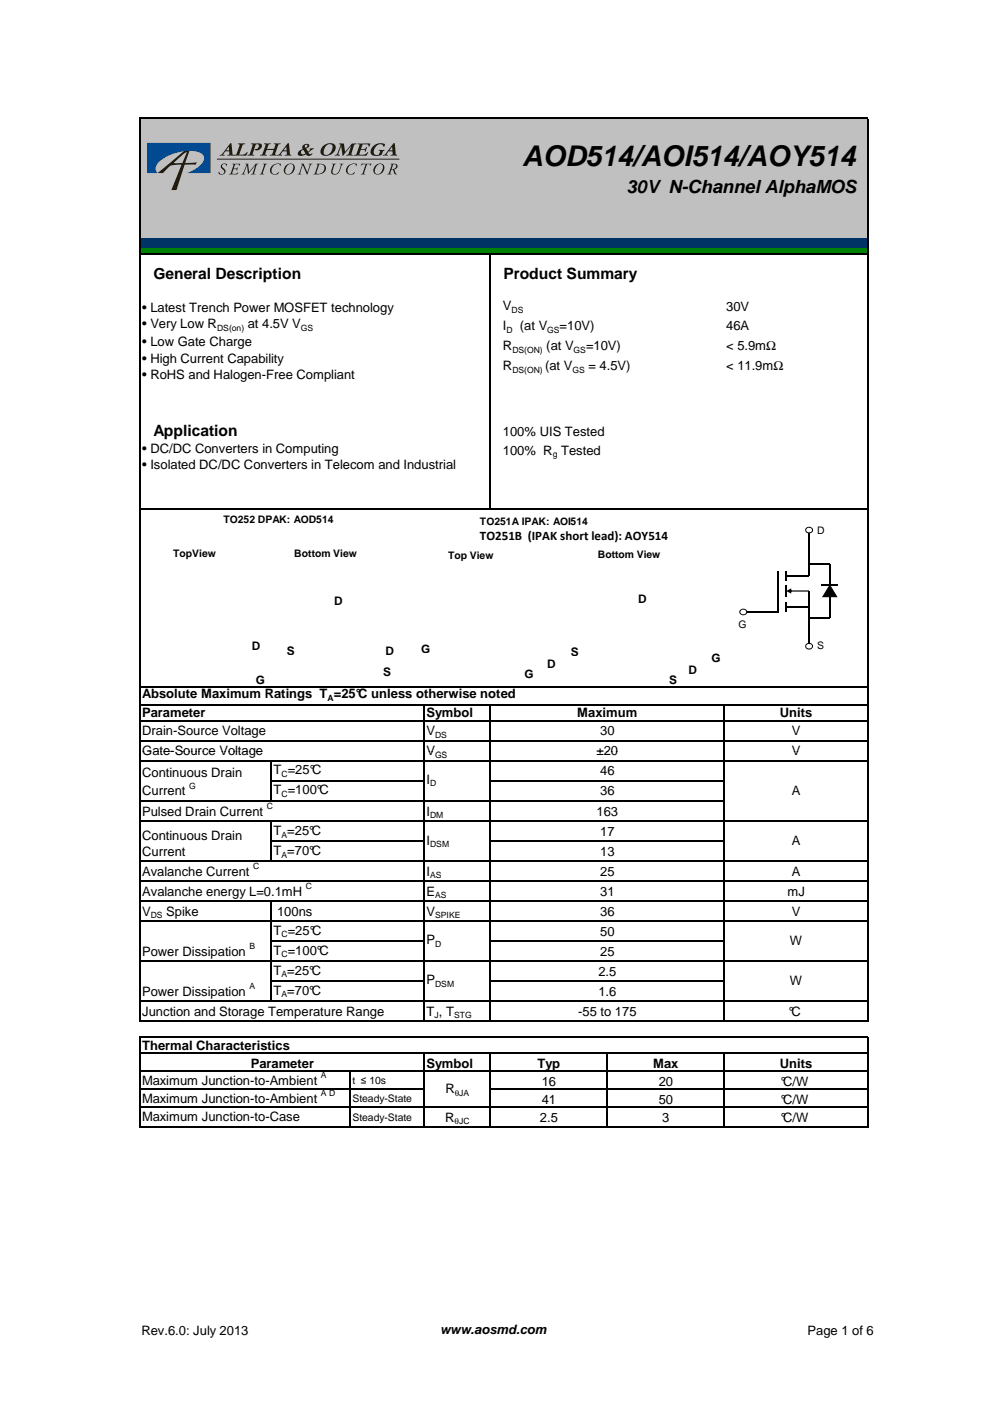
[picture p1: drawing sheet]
<svg xmlns="http://www.w3.org/2000/svg" width="210mm" height="297mm" viewBox="0 0 210 297" stroke-linecap="round" stroke-linejoin="round" font-family="sans-serif">
<path d="M29.8 25.2h154.2v25.3h-154.2z" fill="#c0c0c0"/>
<path d="M29.8 50.5h154.2v2.2h-154.2z" fill="#003365"/>
<path d="M29.8 52.7h154.2v1.2h-154.2z" fill="#008000"/>
<g fill="none" stroke="#000" stroke-width=".25">
<path d="M29.6 25v134.3M29.8 25.1h154.3M183.9 25.2v134.1M29.8 53.8h154.3M103.8 54v54M29.8 107.9h154.3M29.8 145.6h154.3M29.8 149.4h154.3M29.8 152.8h154.3M29.8 157.1h154.3M89.9 149.5v9.8M103.8 149.5v9.8"/>
<path d="M153.5 149.5v9.8"/>
</g>
<g fill="#251a05">
<path d="M50.5 30.4h1.5l-.5 .3-.8 2a1.58 1.58 0 0 0 1.8-.4 .57 .57 0 0 1-.5 .7h-2.4v-.2l.5-.1 .7-1.9-.3-.3z"/>
<path d="M53.3 30.4h1.2a.7 .7 0 0 1 1 .3 .7 .7 0 0 1-.4 1 .72 .72 0 0 1-1.1 0l.1-.1a.61 .61 0 0 0 .7-.3 .61 .61 0 0 0-.1-.7l-.5 .1-.6 1.9-.1 .2h.4v.2h-1.4l.4-.3 .3-.8 .4-1.2-.4-.2z"/>
<path d="M56 30.4h1.4l-.4 .2-.4 1h1h.5l.3-1-.4-.1 .1-.1h1.4l-.5 .2-.1 .3-.6 1.8 .3 .2v.1l-1.4-.1a.73 .73 0 0 0 .7-.8l.1-.3h-1.5l-.3 1 .4 .1-.1 .1h-1.4l.5-.2 .2-.5 .5-1.6-.3-.2z"/>
<path d="M71.9 30.4h1l.3 1.8 1-1.3a1.18 1.18 0 0 1 1.4-.4l-.5 .3-.6 1.9 .3 .2v.1h-1.4v-.1a.68 .68 0 0 0 .7-.8l.3-1.2-1.6 2.1h-.2l-.3-2-.6 1.6 .4 .3-.1 .1h-1.1l.6-.3 .6-1.7 .1-.3-.3-.1z"/>
<path d="M75.9 30.4h2.6l-.2 .7-.1-.1a.74 .74 0 0 0-.7-.5 .74 .74 0 0 0-.8 .5l-.1 .6a.79 .79 0 0 0 1.1-.4h.1l-.3 1h-.2l.1-.3a.64 .64 0 0 0-.9-.1l-.3 .9a1.57 1.57 0 0 0 1.9-.4 .84 .84 0 0 1-1.3 .7h-1.8v-.1a.45 .45 0 0 0 .6-.4l.6-1.9h-.4z"/>
<path d="M79.1 31a1.93 1.93 0 0 1 2.5-.3l-.2 .4a.97 .97 0 0 0-1-.6 .97 .97 0 0 0-.8 .7 .96 .96 0 0 0 .1 1.6 .66 .66 0 0 0 .7-.1 .66 .66 0 0 0 .1-.7l-.2-.1v-.1h1.2l-.2 .2a1.27 1.27 0 0 1-1.8 1 1.02 1.02 0 0 1-1-.7 1.02 1.02 0 0 1 .5-1.2z"/>
<path d="M47 34.8l.6-.1 .5 .1-.1 .4-.2-.4h-.5a.62 .62 0 0 0 .3 1.1 .79 .79 0 0 1-.2 1.1 .79 .79 0 0 1-1.1-.2l.1-.4a.53 .53 0 0 0 .7 .5 .53 .53 0 0 0 .3-.9l-.2-.1a.65 .65 0 0 1-.2-1.1z"/>
<path d="M49.3 34.7h1.6l-.2 .5a.57 .57 0 0 0-.9-.3l-.2 .7a.68 .68 0 0 0 .9-.1l-.3 .7a.42 .42 0 0 0-.3-.4 .42 .42 0 0 0-.4 .2l-.3 .7 .1 .1a1.21 1.21 0 0 0 1.2-.3v.2a.85 .85 0 0 1-1.1 .3l-.9-.1h.3l.2-.4 .5-1.5z"/>
<path d="M52 34.7h.6l.2 1.7 1-1.2a.68 .68 0 0 1 1-.5l-.4 .3-.4 1.4-.1 .4 .2 .2-.9-.1 .4-.2 .5-1.6-1.5 1.8-.2-1.8-.7 1.6 .3 .3h-.8l.1-.1a3.1 3.1 0 0 0 .9-1.9z"/>
<path d="M55.8 34.7h.9l-.4 .3-.5 1.5-.1 .3 .2 .2h-.8l.3-.3 .5-1.5 .1-.3z"/>
<path d="M57.8 35.1l.5-.3 1-.1 .3 .1-.2 .4a.74 .74 0 0 0-.7-.5 .74 .74 0 0 0-.7 .5 .98 .98 0 0 0-.4 .9 .98 .98 0 0 0 .7 .8l.4-.1 .4-.4a.56 .56 0 0 1-.8 .6 1.02 1.02 0 0 1-1.1-.7 1.02 1.02 0 0 1 .6-1.2z"/>
<path d="M63.8 34.7h.6l.8 1.8 .5-1.6-.3-.2h.8l-.3 .3-.7 2-1-2-.6 1.7 .3 .3-.8-.1 .3-.1 .2-.6 .4-1.3z"/>
<path d="M70.4 34.7h.9l-.4 .3-.4 1.6a.85 .85 0 0 0 .9 .2 .85 .85 0 0 0 .5-.7l.4-1.2-.3-.2 .8 .1a1.85 1.85 0 0 0-.8 1.5 .98 .98 0 0 1-.8 .7 .98 .98 0 0 1-1-.5l.4-1.5z"/>
<path d="M73.9 35.1l.5-.3 1-.1 .3 .1-.2 .4a.74 .74 0 0 0-.7-.5 .74 .74 0 0 0-.7 .5 .98 .98 0 0 0-.4 .9 .98 .98 0 0 0 .7 .8l.5-.1 .3-.4a.56 .56 0 0 1-.8 .6 1.02 1.02 0 0 1-1.1-.7 1.02 1.02 0 0 1 .6-1.2z"/>
<path d="M76.7 34.6l2.1 .1-.3 .5-.1-.4h-.6l-.6 1.9 .2 .3-.9-.1 .4-.2 .6-1.9-.6 .1-.4 .2z"/>
<path d="M48.8 30.4h.3l.2 1.9a.39 .39 0 0 0 .3 .6v.1h-1.4l.4-.3v-.6h-.8l-.5 .6 .4 .1-.1 .2h-1.1l.6-.3zM48.5 31.1l-.6 .8h.7z"/>
<path d="M61 30.4h.2l.2 1.9a.4 .4 0 0 0 .4 .6l-.1 .1h-1.4l.5-.3v-.6h-.8l-.5 .6 .3 .1v.2h-1.1l.6-.3zM60.7 31.1l-.6 .8h.7z"/>
<path d="M64.3 30.7l.5-.2a.49 .49 0 0 1 .8 .3 .49 .49 0 0 1-.5 .6l-.2 .1 .4 .7 .4-.4v-.1a.5 .5 0 0 1 .7-.3h.2l-.1 .2-1.1 .8a.49 .49 0 0 0 .8 .1 .79 .79 0 0 1-1.3 .2 1.27 1.27 0 0 1-1.8 0 1.25 1.25 0 0 1 1.1-1.1 .57 .57 0 0 1 .1-.9zM64 31.9a.47 .47 0 0 0 0 .8 .47 .47 0 0 0 .7-.2l-.4-.8zM64.7 30.8a.28 .28 0 0 0 .1 .5 .28 .28 0 0 0 .4-.3 .26 .26 0 0 0-.2-.4 .26 .26 0 0 0-.3 .2z"/>
<path d="M68.5 30.9a1.79 1.79 0 0 1 2.6 0 1.92 1.92 0 0 1-.9 1.9 1.92 1.92 0 0 1-2.1-.1 1.4 1.4 0 0 1 .4-1.8zM69.2 30.8a1.6 1.6 0 0 0-.4 2 1.43 1.43 0 0 0 1.4-.6 1.43 1.43 0 0 0 .1-1.6h-.6z"/>
<path d="M83.4 30.4h.3l.2 1.9a.4 .4 0 0 0 .3 .6v.1h-1.4l.5-.3-.1-.6h-.8l-.4 .6 .3 .1-.1 .2h-1l.5-.3zM83.1 31.1l-.5 .8h.6z"/>
<path d="M60.5 35.2a1.05 1.05 0 0 1 1.3-.5 1.05 1.05 0 0 1 .7 1.2 1.25 1.25 0 0 1-1 1 1.25 1.25 0 0 1-1.3-.4v-.7zM61.1 35l-.4 .5a.83 .83 0 0 0-.3 .8 .83 .83 0 0 0 .7 .6 1.33 1.33 0 0 0 .8-2.1z"/>
<path d="M67.1 34.7a1.49 1.49 0 0 1 2 .9 1.79 1.79 0 0 1-2.2 1.4l-.5-.1 .4-.2 .5-1.6 .1-.2zM67.7 34.8l-.6 1.9a1.13 1.13 0 0 0 1.4-.3 1.13 1.13 0 0 0-.1-1.5z"/>
<path d="M79.5 35.2a1.05 1.05 0 0 1 1.3-.5 1.05 1.05 0 0 1 .7 1.2 1.25 1.25 0 0 1-1 1 1.25 1.25 0 0 1-1.3-.4v-.7zM80.1 35l-.4 .5a.83 .83 0 0 0-.3 .8 .83 .83 0 0 0 .7 .6 1.33 1.33 0 0 0 .8-2.1z"/>
<path d="M82.8 34.7a1.12 1.12 0 0 1 1.5 .6l-.2 .4-.5 .3a1.07 1.07 0 0 0 .6 1l-.5-.1-.5-1-.2 .2-.3 .6 .3 .3h-.9l.3-.3 .6-1.5v-.3zM83.4 34.8l-.3 .9 .1 .1a.54 .54 0 0 0 .7-.3 .54 .54 0 0 0-.4-.7z"/>
<path d="M33.4 36.7h1.2a3.7 3.7 0 0 1 2.2-1.7l1.7-.1-2.2 5.4h1.1l1.7-5.4h2.4l.2-.5-2.4 .2 .9-2.7-1.3 .2zM36.9 34.5l2.1-1.9 .6-.4-.9 2.4h-1.5z"/>
</g>
<path d="M46 33.7h38.7" fill="none" stroke="#251a05" stroke-width=".21"/>
<path d="M31.2 30.3h13.5v6.4h-5a5.3 5.3 0 0 0 3.6-3.1 1.54 1.54 0 0 0-1.4-1.4 9.8 9.8 0 0 0-8.5 2.4 1.43 1.43 0 0 0 0 2.1h-2.2z" fill="#014990"/>
<path d="M171.5 119.7h4.4M171.6 112.8v9.3M176 119.6v4.5M166.7 122.1h4.8M171.5 131h4.4M171.6 125.3v11.3M174.2 124.1h3.5M176 126.5v4.5" fill="none" stroke="#000" stroke-width=".3"/>
<path d="M166.6 121.1v2M166.6 124.1v2.4M166.6 127.7v2.1" fill="none" stroke="#000" stroke-width=".38"/>
<path d="M158.3 129.8h6.6M164.9 121.1v8.9M166.7 128.7h4.8" fill="none" stroke="#000" stroke-width=".25"/>
<g fill="#000">
<path d="M167.5 125.2h4v.2h-4zM166.7 125.3l1.1-.5v1.1z"/>
<path d="M175.9 123.9l1.7 2.7h-3.3zM175.9 124.2h.1l-1.4 2.4-.1-.2h2.9l-.1 .2z"/>
</g>
<path d="M175.9 124.1l1.5 2.4h-2.9z" fill="#000"/>
<path d="M171 112a.65 .65 0 0 1 1.1-.1 .65 .65 0 0 1-.3 1 .64 .64 0 0 1-.8-.1 .64 .64 0 0 1 0-.8z" fill-rule="evenodd" fill="#fff"/>
<path d="M170.9 112l.1-.1a.81 .81 0 0 1 .9-.1 .81 .81 0 0 1 .4 .9 .93 .93 0 0 1-1.5 0zM171.1 112.1l-.2 .3 .3 .4 .4 .1 .5-.2 .1-.4-.3-.3-.5-.1z" fill="#000"/>
<path d="M157.1 129.3a.65 .65 0 0 1 1 0 .65 .65 0 0 1-.2 1 .64 .64 0 0 1-.8-.1 .64 .64 0 0 1 0-.9z" fill-rule="evenodd" fill="#fff"/>
<path d="M156.9 129.3a.94 .94 0 0 1 1.3-.1 .72 .72 0 0 1 .1 .9 .72 .72 0 0 1-.9 .3 .67 .67 0 0 1-.6-.3 .67 .67 0 0 1 .1-.8zM157.1 129.5l-.1 .5 .3 .2h.6l.3-.3v-.3l-.3-.3-.5-.1z" fill="#000"/>
<path d="M171 136.6a.7 .7 0 0 1 1.1-.1 .7 .7 0 0 1 0 1 .7 .7 0 0 1-1.1-.1 .53 .53 0 0 1 0-.8z" fill-rule="evenodd" fill="#fff"/>
<path d="M170.9 136.6a.92 .92 0 0 1 1.3 0 .63 .63 0 0 1-.3 1.1 .77 .77 0 0 1-.9-.2 .77 .77 0 0 1-.1-.9zM171.1 136.7l-.2 .3 .2 .4 .7 .1 .3-.2 .1-.4-.2-.2-.3-.2z" fill="#000"/>
<g fill="#fff">
<path d="M103.8 165.5h49.7v4.3h-49.7z"/>
<path d="M103.8 174.2h49.7v21.2h-49.7z"/>
</g>
<g fill="none" stroke="#000" stroke-width=".25">
<path d="M29.6 159.3v57.3M89.9 159.3v57.3M103.8 159.3v57.3M153.5 159.3v57.3M183.9 159.3v57.3M29.8 161.3h154.3M29.8 169.8h123.8M29.8 174.2h154.3M57.5 161.4v8.5M57.5 174.3v8.5M57.6 165.5h32.4M57.6 178.4h32.4"/>
<path d="M104 165.5h49.6M104 178.4h49.6M29.8 182.6h154.3M29.8 186.9h154.3M29.8 191.1h154.3M29.8 195.3h154.3M57.5 191.2v21.2M57.6 199.6h32.4M104 199.6h49.6M29.6 219.8v19.3M29.8 203.8h154.3M29.8 212.3h154.3"/>
<path d="M29.8 216.5h154.3M29.8 219.9h154.3M57.6 208h32.4M104 208h49.6M29.8 231h60.2M29.8 223.4h154.3M29.8 227.2h154.3M29.8 234.8h154.3M29.8 239h154.3M74.3 227.3v11.8M89.9 223.5v15.6M103.8 223.5v15.6"/>
<path d="M104 231h80.1M128.7 223.5v15.6M153.5 223.5v15.6M183.9 220v19.1"/>
</g>
<text font-size="6.1" x="110.7" y="35.2">AOD514/AOI514/AOY514</text>
<text font-size="3.9" x="132.8" y="40.9">30V N-Channel AlphaMOS</text>
<g font-size="3.3">
<text x="32.5" y="59.1">General Description</text>
<text x="106.7" y="59.1">Product Summary</text>
<text x="32.5" y="92.4">Application</text>
</g>
<g font-size="2.8">
<text x="106.6" y="65.7">V</text>
<text x="154" y="66">30V</text>
<text x="30.1" y="66.2">• Latest Trench Power MOSFET technology</text>
<text x="30.1" y="69.6">• Very Low R</text>
<text x="52.5" y="69.6">at 4.5V V</text>
<text x="106.6" y="70">I</text>
<text x="110.2" y="70">(at V</text>
<text x="118.7" y="70">=10V)</text>
<text x="154" y="70">46A</text>
<text x="30.1" y="73.4">• Low Gate Charge</text>
<text x="30.1" y="76.9">• High Current Capability</text>
<text x="106.6" y="74.2">R</text>
<text x="115.8" y="74.2">(at V</text>
<text x="124.2" y="74.2">=10V)</text>
<text x="154" y="74.2">&lt; 5.9mΩ</text>
<text x="30.1" y="80.3">• RoHS and Halogen-Free Compliant</text>
<text x="106.6" y="78.4">R</text>
<text x="115.6" y="78.4">(at V</text>
<text x="124.8" y="78.4">= 4.5V)</text>
<text x="154" y="78.4">&lt; 11.9mΩ</text>
<text x="106.6" y="92.4">100% UIS Tested</text>
<text x="30.1" y="96.1">• DC/DC Converters in Computing</text>
<text x="30.1" y="99.5">• Isolated DC/DC Converters in Telecom and Industrial</text>
<text x="106.6" y="96.4">100% R Tested</text>
<text x="101.8" y="114.4">TO251B (IPAK short lead): AOY514</text>
<text x="30.1" y="148">Absolute Maximum Ratings T =25°C unless otherwise noted</text>
<text x="30.1" y="152">Parameter</text>
<text x="30.1" y="155.9">Drain-Source Voltage</text>
<text x="90.4" y="152.1">Symbol</text>
<text x="90.4" y="155.9">V</text>
<text x="122.4" y="152">Maximum</text>
<text x="127.3" y="155.9">30</text>
<text x="165.4" y="152">Units</text>
<text x="167.9" y="155.9">V</text>
<text x="30.1" y="160.1">Gate-Source Voltage</text>
<text x="90.4" y="160.1">V</text>
<text x="126.5" y="160.1">±20</text>
<text x="167.9" y="160.1">V</text>
<text x="30.1" y="164.6">Continuous Drain</text>
<text x="58" y="164.2">T =25°C</text>
<text x="90.4" y="166.2">I</text>
<text x="127.3" y="164.3">46</text>
<text x="30.1" y="168.6">Current</text>
<text x="30.1" y="173">Pulsed Drain Current</text>
<text x="58" y="168.4">T =100°C</text>
<text x="90.4" y="173">I</text>
<text x="126.5" y="173">163</text>
<text x="127.3" y="168.6">36</text>
<text x="167.9" y="168.6">A</text>
<text x="30.1" y="178">Continuous Drain</text>
<text x="58" y="177">T =25°C</text>
<text x="90.4" y="179.1">I</text>
<text x="127.3" y="177.2">17</text>
<text x="167.9" y="179.2">A</text>
<text x="30.1" y="185.7">Avalanche Current</text>
<text x="30.1" y="181.4">Current</text>
<text x="58" y="181.3">T =70°C</text>
<text x="90.4" y="185.7">I</text>
<text x="127.3" y="181.4">13</text>
<text x="127.3" y="185.7">25</text>
<text x="167.9" y="185.7">A</text>
<text x="30.1" y="189.9">Avalanche energy L=0.1mH</text>
<text x="90.4" y="189.9">E</text>
<text x="127.3" y="189.9">31</text>
<text x="167" y="189.9">mJ</text>
<text x="30.1" y="194.1">V</text>
<text x="35.3" y="194.1">Spike</text>
<text x="58.8" y="194.1">100ns</text>
<text x="90.4" y="194.1">V</text>
<text x="127.3" y="194.1">36</text>
<text x="167.9" y="194.1">V</text>
<text x="30.1" y="202.6">Power Dissipation</text>
<text x="58" y="202.4">T =100°C</text>
<text x="58" y="198.2">T =25°C</text>
<text x="90.4" y="200.2">P</text>
<text x="127.3" y="202.6">25</text>
<text x="127.3" y="198.4">50</text>
<text x="167.5" y="200.4">W</text>
<text x="58" y="206.7">T =25°C</text>
<text x="90.4" y="208.7">P</text>
<text x="126.9" y="206.8">2.5</text>
<text x="167.5" y="208.9">W</text>
<text x="30.1" y="215.3">Junction and Storage Temperature Range</text>
<text x="30.1" y="211.1">Power Dissipation</text>
<text x="58" y="210.9">T =70°C</text>
<text x="90.4" y="215.3">T , T</text>
<text x="122.6" y="215.3">-55 to 175</text>
<text x="126.9" y="211.1">1.6</text>
<text x="167.3" y="215.3">°C</text>
<text x="30.1" y="222.5">Thermal Characteristics</text>
<text x="53.2" y="226.4">Parameter</text>
<text x="90.4" y="226.4">Symbol</text>
<text x="114" y="226.4">Typ</text>
<text x="138.5" y="226.4">Max</text>
<text x="165.4" y="226.4">Units</text>
<text x="30.1" y="233.8">Maximum Junction-to-Ambient</text>
<text x="30.1" y="230">Maximum Junction-to-Ambient</text>
<text x="94.4" y="231.7">R</text>
<text x="114.9" y="230.2">16</text>
<text x="139.7" y="230.2">20</text>
<text x="165.5" y="230.2">°C/W</text>
<text x="30.1" y="237.7">Maximum Junction-to-Case</text>
<text x="94.4" y="237.8">R</text>
<text x="114.5" y="237.8">2.5</text>
<text x="114.9" y="234">41</text>
<text x="139.7" y="234">50</text>
<text x="140.4" y="237.8">3</text>
<text x="165.5" y="237.8">°C/W</text>
<text x="165.5" y="234">°C/W</text>
<text x="30" y="283">Rev.6.0: July 2013</text>
<text x="93.3" y="282.9">www.aosmd.com</text>
<text x="171.2" y="283">Page 1 of 6</text>
</g>
<g font-size="2.5">
<text x="70.8" y="128.3">D</text>
<text x="135.3" y="127.9">D</text>
<text x="53.4" y="137.8">D</text>
<text x="60.8" y="138.8">S</text>
<text x="81.2" y="143.4">S</text>
<text x="81.7" y="138.8">D</text>
<text x="89.3" y="138.4">G</text>
<text x="111.2" y="143.8">G</text>
<text x="116" y="141.6">D</text>
<text x="121" y="139">S</text>
<text x="146" y="142.8">D</text>
<text x="150.8" y="140.4">G</text>
<text x="54.3" y="145">G</text>
<text x="141.9" y="145">S</text>
</g>
<g font-size="2.2">
<text x="47.4" y="111">TO252 DPAK: AOD514</text>
<text x="101.8" y="111.3">TO251A IPAK: AOI514</text>
<text x="173.2" y="113.2">D</text>
<text x="36.7" y="118.2">TopView</text>
<text x="62.4" y="118.2">Bottom View</text>
<text x="95" y="118.6">Top View</text>
<text x="126.7" y="118.4">Bottom View</text>
<text x="156.6" y="133.1">G</text>
<text x="173.2" y="137.7">S</text>
<text x="74.7" y="229.9">t ≤ 10s</text>
<text x="74.7" y="233.7">Steady-State</text>
<text x="74.7" y="237.7">Steady-State</text>
</g>
<g font-size="1.8">
<text x="46" y="70.2">DS(on)</text>
<text x="63.8" y="70.2">GS</text>
<text x="107.4" y="70.5">D</text>
<text x="108.5" y="66.3">DS</text>
<text x="116" y="70.5">GS</text>
<text x="108.6" y="74.8">DS(ON)</text>
<text x="121.6" y="74.8">GS</text>
<text x="108.6" y="79">DS(ON)</text>
<text x="121.4" y="79">GS</text>
<text x="117.2" y="96.9">g</text>
<text x="69.5" y="148.5">A</text>
<text x="92.2" y="156.4">DS</text>
<text x="92.2" y="160.7">GS</text>
<text x="40.1" y="167.2">G</text>
<text x="59.7" y="164.7">C</text>
<text x="91.2" y="166.8">D</text>
<text x="56.6" y="171.6">C</text>
<text x="59.7" y="169">C</text>
<text x="91.2" y="173.5">DM</text>
<text x="59.7" y="177.6">A</text>
<text x="91.2" y="179.6">DSM</text>
<text x="53.7" y="184.3">C</text>
<text x="59.7" y="181.8">A</text>
<text x="64.9" y="188.6">C</text>
<text x="91.2" y="186.2">AS</text>
<text x="92.2" y="190.5">AS</text>
<text x="32" y="194.7">DS</text>
<text x="92.2" y="194.7">SPIKE</text>
<text x="52.9" y="201.3">B</text>
<text x="59.7" y="198.8">C</text>
<text x="59.7" y="203">C</text>
<text x="92.2" y="200.8">D</text>
<text x="52.9" y="209.7">A</text>
<text x="59.7" y="207.2">A</text>
<text x="92.2" y="209.3">DSM</text>
<text x="59.7" y="211.5">A</text>
<text x="92.1" y="215.9">J</text>
<text x="96.3" y="215.9">STG</text>
<text x="68" y="232.5">A D</text>
<text x="68" y="228.6">A</text>
<text x="96.4" y="232.3">θJA</text>
<text x="96.4" y="238.4">θJC</text>
</g>
</svg>
